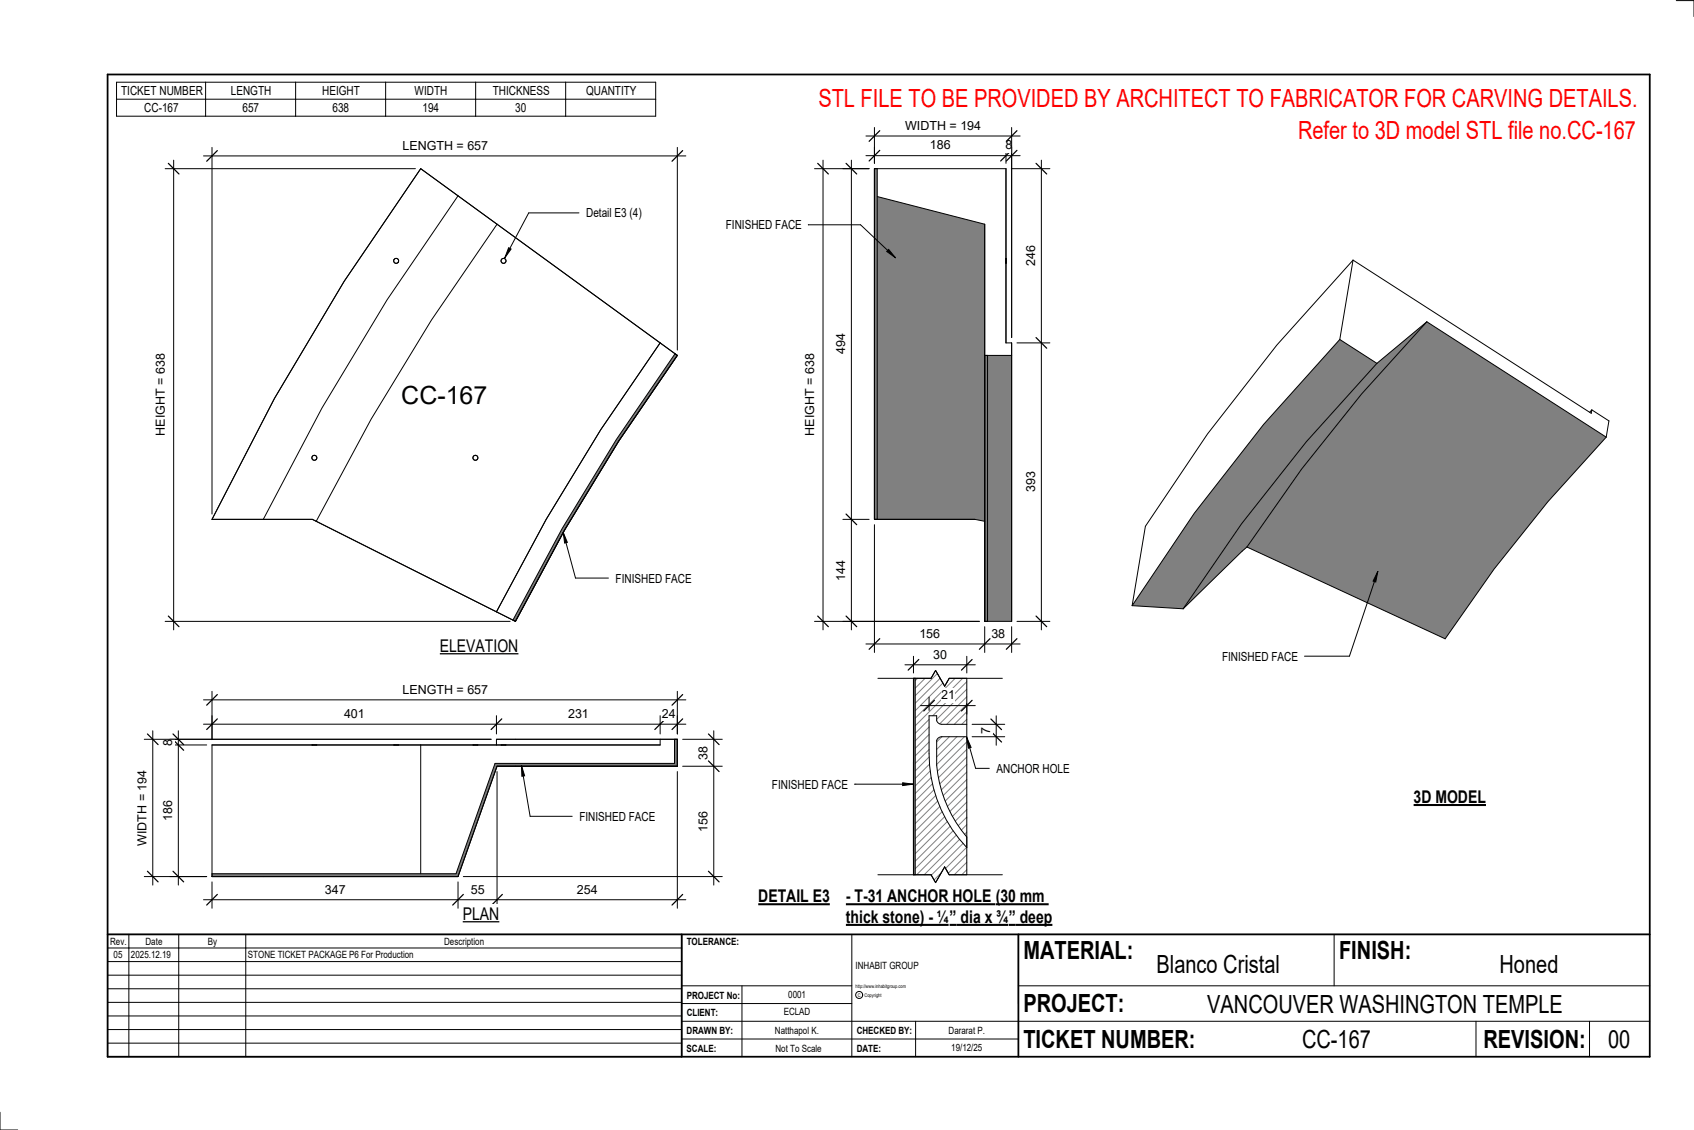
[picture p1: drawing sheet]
<svg xmlns="http://www.w3.org/2000/svg" width="914mm" height="610mm" viewBox="0 0 914 610" stroke-linecap="round" stroke-linejoin="round" font-family="sans-serif">
<g fill="#808080">
<path d="M770 174l97 62-31 35-29 36-27 38-107-50 30-42 32-40z"/>
<path d="M743 196l27-22-35 39-32 40-30 42-34 33a855 855 0 0 1 104-132z"/>
<path d="M723 183l20 13-38 42-35 45-31 45-28-1 34-50 37-48z"/>
</g>
<g fill="none" stroke="#000" stroke-width=".54">
<path d="M730 140l-41 46-37 48-34 50-7 43M730 140l-7 43M730 140l129 83v-2M770 174l-35 39-32 40-30 42M770 174l-27 22M770 174l97 62M723 183l-41 46-37 48-34 50M723 183l20 13M743 196l-38 42-35 45-31 45M859 221l-1 1M859 221l9 6-1 9M867 236l-31 35-29 36-27 38-107-50"/>
<path d="M673 295l-34 33M611 327l28 1"/>
</g>
<g fill="#808080">
<path d="M474 106l58 15v160l-6-1h-52z"/>
<path d="M533 192h13v143h-13z"/>
</g>
<g fill="#7c7c7c">
<path d="M472 91h2v189h-2z"/>
<path d="M532 192h1v143h-1z"/>
</g>
<g fill="none" stroke="#000" stroke-width=".54">
<path d="M472 91v189M472 91h71M474 91v189M543 91v94M472 106v174M474 106l58 15M532 121v160l-6-1M532 121v214M543 139v3v-2M533 192v143M543 185h3M546 185v150"/>
<path d="M546 192v143M546 192h-14v143M546 185v7M472 280h54M532 335h14"/>
</g>
<path d="M364 191l2 1-32 46-29 48-27 49h-1l26-50 30-48z" fill="#7c7c7c"/>
<g fill="none" stroke="#000" stroke-width=".54">
<path d="M247 106l21 15-35 52-33 53-29 55-2-1h-27l32-60 35-58zM364 191l-31 46-30 48-26 50h1M366 192l-139-101-41 61-38 63-34 65h55M366 192l-10-7-32 47-29 48-27 50M366 192l-32 46-29 48-27 49M169 280l109 55"/>
<circle cx="214" cy="141" r="1.3"/>
<circle cx="272" cy="141" r="1.3"/>
<circle cx="170" cy="247" r="1.3"/>
<circle cx="257" cy="247" r="1.3"/>
</g>
<path d="M114 471h132l21-59h97v-13h2v14h-98l-21 60h-133z" fill="#7c7c7c"/>
<g fill="none" stroke="#000" stroke-width=".54">
<path d="M268 399v3h88M268 399h88M268 399h98M356 399v3M356 399h10M364 399v13h-97l-21 59h-132M366 399v14M114 402h113v69M114 402v71M114 402h242M168 402h3zM213 402h2z"/>
<path d="M255 402h3zM268 413l-21 60M268 413h98M270 402h3zM278 413h88M114 473h113M114 473h133M142 473h105"/>
</g>
<path d="M494 366v106h9l2 4 5-8 2 4h10v-15a73 73 0 0 1-20-50v-21h4v3l2 2h14v-25h-10l-2 4-5-8-2 4zM506 398v1a67 67 0 0 0 4 32 69 69 0 0 0 12 21v-55h-14z" fill="#fff"/>
<path d="M493 366h1v106h-1z" fill="#7c7c7c"/>
<g fill="none" stroke="#808080" stroke-width=".54">
<path d="M495 366l-1 1M499 366l-5 5M506 363l-12 12M507 366l-13 13M509 368l-15 15M516 366l-22 21M520 366l-26 26M522 368l-19 18M522 372l-16 16M522 376l-15 15M522 380l-11 11M502 388l-8 8"/>
<path d="M502 392l-8 8M502 396l-8 8M508 397l-2 3M512 397l-6 7M517 397l-11 11M521 397l-15 15M522 384l-7 7M522 388l-3 3M502 400l-8 8M502 404l-8 8M502 408l-8 8M502 412l-8 8"/>
<path d="M502 416l-8 8M503 419l-9 9M522 400l-16 16M522 404l-15 16M522 408l-15 15M522 412l-14 14M522 416l-13 13M503 423l-9 9M504 426l-10 10M505 429l-11 11M506 432l-12 12M507 435l-13 13"/>
<path d="M509 438l-15 14M522 421l-12 11M522 425l-11 10M522 429l-9 9M522 433l-8 7M522 437l-6 6M510 441l-16 15M511 443l-17 18M513 446l-19 19M514 448l-20 21M516 451l-21 21M518 453l-19 19"/>
<path d="M520 455l-17 17M522 457l-12 12M522 441l-5 4M522 445l-3 3M522 449l-1 1M508 471l-4 4M522 461l-10 10M522 465l-7 7M522 469l-3 3"/>
</g>
<path d="M455 91h14M460 86v254M455 280h14M455 335h74M493 366h10l2-4 5 8 2-4h10v106h-10l-2-4-5 8-2-4h-10zM494 366v106M522 391h-14l-2-2v-3h-4a112 112 0 0 0 4 45 73 73 0 0 0 16 26M522 397h-14l-2 2a67 67 0 0 0 6 37 69 69 0 0 0 10 16" fill="none" stroke="#000" stroke-width=".54"/>
<path d="M457 88l5 6M457 277l5 6M457 332l5 6" fill="none" stroke="#000" stroke-width=".67"/>
<g fill="#fff">
<path d="M450 302h8v11h-8z"/>
<path d="M450 180h8v11h-8z"/>
</g>
<path d="M472 283v69M532 338v14M546 338v14M467 347h84" fill="none" stroke="#000" stroke-width=".54"/>
<path d="M475 345l-6 5M534 345l-5 5M549 345l-6 5" fill="none" stroke="#000" stroke-width=".67"/>
<g fill="#fff">
<path d="M496 338h11v8h-11z"/>
<path d="M535 338h7v8h-7z"/>
</g>
<path d="M546 91h21M562 86v254M549 185h18M549 335h18" fill="none" stroke="#000" stroke-width=".54"/>
<path d="M559 88l6 6M559 182l6 6M559 332l6 6" fill="none" stroke="#000" stroke-width=".67"/>
<g fill="#fff">
<path d="M553 255h7v11h-7z"/>
<path d="M553 132h7v12h-7z"/>
</g>
<path d="M472 79v9M543 79v9M546 79v103M467 84h84" fill="none" stroke="#000" stroke-width=".54"/>
<path d="M475 81l-6 6M546 81l-6 6M549 81l-6 6" fill="none" stroke="#000" stroke-width=".67"/>
<g fill="#fff">
<path d="M502 75h11v7h-11z"/>
<path d="M543 75h3v7h-3z"/>
</g>
<path d="M467 73h84M472 69v19M546 69v113" fill="none" stroke="#000" stroke-width=".54"/>
<path d="M475 71l-6 5M549 71l-6 5" fill="none" stroke="#000" stroke-width=".67"/>
<path d="M489 64h41v8h-41z" fill="#fff"/>
<path d="M440 91h29M444 86v254M440 335h89" fill="none" stroke="#000" stroke-width=".54"/>
<path d="M441 88l6 6M441 332l6 6" fill="none" stroke="#000" stroke-width=".67"/>
<path d="M433 191h8v44h-8z" fill="#fff"/>
<path d="M114 80v197M366 80v109M110 84h260" fill="none" stroke="#000" stroke-width=".54"/>
<path d="M117 81l-5 6M368 81l-5 6" fill="none" stroke="#000" stroke-width=".67"/>
<path d="M217 75h46v7h-46z" fill="#fff"/>
<path d="M89 91h135M94 86v254M89 335h186" fill="none" stroke="#000" stroke-width=".54"/>
<path d="M91 88l6 6M91 332l6 6" fill="none" stroke="#000" stroke-width=".67"/>
<path d="M83 191h7v44h-7z" fill="#fff"/>
<path d="M275 134h1l-3 5z" fill="#000"/>
<path d="M313 115h-28l-12 24M275 134h1l-3 5z" fill="none" stroke="#000" stroke-width=".54"/>
<g fill="#fff">
<path d="M316 111h30v8h-30z"/>
<path d="M217 206h46v15h-46z"/>
</g>
<path d="M110 391h260M114 386v13M268 386v10M356 386v10M366 386v10" fill="none" stroke="#000" stroke-width=".54"/>
<path d="M117 388l-5 6M271 388l-6 6M359 388l-6 6M368 388l-5 6" fill="none" stroke="#000" stroke-width=".67"/>
<g fill="#fff">
<path d="M186 381h11v8h-11z"/>
<path d="M307 381h11v8h-11z"/>
<path d="M357 381h8v8h-8z"/>
</g>
<path d="M110 378h260M114 373v26M366 373v23" fill="none" stroke="#000" stroke-width=".54"/>
<path d="M117 375l-5 5M368 375l-5 5" fill="none" stroke="#000" stroke-width=".67"/>
<path d="M217 368h46v8h-46z" fill="#fff"/>
<path d="M268 416v74M366 416v74M114 476v14M247 476v14M110 485h260" fill="none" stroke="#000" stroke-width=".54"/>
<path d="M117 483l-5 5M250 483l-6 5M271 483l-6 5M368 483l-5 5" fill="none" stroke="#000" stroke-width=".67"/>
<g fill="#fff">
<path d="M175 476h11v8h-11z"/>
<path d="M254 476h7v8h-7z"/>
<path d="M311 476h11v8h-11z"/>
</g>
<path d="M92 399h173M96 394v83M92 402h20M92 473h20" fill="none" stroke="#000" stroke-width=".54"/>
<path d="M93 399l6 6M93 396l6 6M93 470l6 6" fill="none" stroke="#000" stroke-width=".67"/>
<g fill="#fff">
<path d="M87 399h7v3h-7z"/>
<path d="M87 432h7v11h-7z"/>
</g>
<path d="M368 399h22M385 394v83M368 413h22M250 473h140" fill="none" stroke="#000" stroke-width=".54"/>
<path d="M382 396l6 6M382 410l6 6M382 470l6 6" fill="none" stroke="#000" stroke-width=".67"/>
<g fill="#fff">
<path d="M376 402h7v8h-7z"/>
<path d="M376 438h7v11h-7z"/>
</g>
<path d="M78 399h187M82 394v83M78 473h34" fill="none" stroke="#000" stroke-width=".54"/>
<path d="M80 396l5 6M80 470l5 6" fill="none" stroke="#000" stroke-width=".67"/>
<path d="M73 415h8v41h-8z" fill="#fff"/>
<path d="M474 366h29l2-4 5 8 2-4h29M461 423h32M487 422l6 1-6 1zM474 472h29l2 4 5-8 2 4h29" fill="none" stroke="#000" stroke-width=".54"/>
<path d="M487 422l6 1-6 1z" fill="#000"/>
<g fill="#fff">
<path d="M417 419h40v8h-40z"/>
<path d="M409 478h39v11h-39z"/>
</g>
<path d="M409 488h39" fill="none" stroke="#000" stroke-width="1.1" stroke-linecap="butt"/>
<g fill="#fff">
<path d="M457 478h80v11h-80z"/>
<path d="M537 478h29v11h-29z"/>
<path d="M457 489h56v11h-56z"/>
<path d="M513 489h3v11h-3z"/>
<path d="M516 489h28v11h-28z"/>
<path d="M544 489h4v11h-4z"/>
<path d="M548 489h20v11h-20z"/>
</g>
<path d="M457 488h80M457 499h55M513 499h31M537 488h29M544 499h24" fill="none" stroke="#000" stroke-width="1.1" stroke-linecap="butt"/>
<path d="M525 397h17M525 391h17M538 386v16" fill="none" stroke="#000" stroke-width=".54"/>
<path d="M535 395l6 5M535 388l6 6" fill="none" stroke="#000" stroke-width=".67"/>
<path d="M528 392h8v4h-8z" fill="#fff"/>
<path d="M502 376v7M522 379v6M497 381h29" fill="none" stroke="#000" stroke-width=".54"/>
<path d="M504 378l-5 6M525 378l-6 6" fill="none" stroke="#000" stroke-width=".67"/>
<path d="M508 371h7v8h-7z" fill="#fff"/>
<path d="M522 398l2 5-1 1z" fill="#000"/>
<path d="M522 398l2 5-1 1zM522 398l5 17h7" fill="none" stroke="#000" stroke-width=".54"/>
<path d="M538 411h39v7h-39z" fill="#fff"/>
<path d="M488 359h38M493 354v9M522 354v9" fill="none" stroke="#000" stroke-width=".54"/>
<path d="M496 356l-6 6M525 356l-6 6" fill="none" stroke="#000" stroke-width=".67"/>
<path d="M504 349h7v8h-7z" fill="#fff"/>
<g fill="none" stroke="#000" stroke-width=".54">
<path d="M905 0h9v9M460 504v66M720 504v28M891 504h-341v37M368 532h92M401 532v38M550 532h341M368 551h523M368 541h92M494 551v19M797 551v19M858 551v19"/>
<path d="M368 561h182M0 600v10h10"/>
<circle cx="464" cy="537" r="1.9"/>
</g>
<path d="M58 40h833v530h-833zM58 504h833M368 504v66M550 504v66" fill="none" stroke="#000" stroke-width=".96"/>
<g fill="#fff">
<path d="M652 534h192v15h-192z"/>
<path d="M513 562h17v6h-17z"/>
<path d="M425 533h10v6h-10z"/>
<path d="M423 543h15v6h-15z"/>
<path d="M418 553h24v6h-24z"/>
<path d="M624 513h68v15h-68z"/>
<path d="M809 513h33v15h-33z"/>
<path d="M512 553h20v6h-20z"/>
<path d="M703 553h37v15h-37z"/>
<path d="M442 45h443v16h-443z"/>
<path d="M868 553h12v15h-12z"/>
<path d="M61 512h5v6h-5z"/>
<path d="M701 63h184v15h-184z"/>
<path d="M237 343h43v11h-43z"/>
</g>
<path d="M237 353h43" fill="none" stroke="#000" stroke-width=".69" stroke-linecap="butt"/>
<path d="M250 488h20v10h-20z" fill="#fff"/>
<path d="M250 497h20" fill="none" stroke="#000" stroke-width=".69" stroke-linecap="butt"/>
<path d="M763 424h39v12h-39z" fill="#fff"/>
<path d="M763 434h39" fill="none" stroke="#000" stroke-width="1.1" stroke-linecap="butt"/>
<g fill="none" stroke="#000" stroke-width=".54">
<path d="M63 44h291v19h-291zM63 54h291M111 44v19M160 44v19M208 44v19M257 44v19M305 44v19M304 287l2 6h-1zM304 287l7 25h17M58 504h310v66h-310zM58 519h310M58 511h310"/>
<path d="M70 504v66M96 504v66M133 504v66M58 533h310M58 526h310M58 555h310M58 548h310M58 541h310M58 563h310"/>
</g>
<path d="M304 287l2 6h-1z" fill="#000"/>
<path d="M332 308h41v8h-41z" fill="#fff"/>
<path d="M436 121h29l18 18M480 135l3 4-4-3z" fill="none" stroke="#000" stroke-width=".54"/>
<path d="M480 135l3 4-4-3z" fill="#000"/>
<path d="M392 118h40v7h-40z" fill="#fff"/>
<path d="M281 413l2 6h-1z" fill="#000"/>
<path d="M281 413l2 6h-1zM281 413l5 27h23" fill="none" stroke="#000" stroke-width=".54"/>
<path d="M313 437h40v7h-40z" fill="#fff"/>
<path d="M744 308l-1 6-2-1z" fill="#000"/>
<path d="M744 308l-1 6-2-1zM744 308l-16 46h-24" fill="none" stroke="#000" stroke-width=".54"/>
<path d="M660 350h40v8h-40z" fill="#fff"/>
<g font-size="13.5" fill="#f00">
<text x="442" y="58">STL FILE TO BE PROVIDED BY ARCHITECT TO FABRICATOR FOR CARVING DETAILS.</text>
<text x="701" y="75">Refer to 3D model STL file no.CC-167</text>
</g>
<g font-size="13.5">
<text x="217" y="218">CC-167</text>
<text x="552" y="517">MATERIAL:</text>
<text x="723" y="517">FINISH:</text>
<text x="624" y="525">Blanco Cristal</text>
<text x="809" y="525">Honed</text>
<text x="552" y="546">PROJECT:</text>
<text x="652" y="546">VANCOUVER WASHINGTON TEMPLE</text>
<text x="552" y="565">TICKET NUMBER:</text>
<text x="703" y="565">CC-167</text>
<text x="801" y="565">REVISION:</text>
<text x="868" y="565">00</text>
</g>
<g font-size="9.4">
<text x="237" y="352">ELEVATION</text>
<text x="763" y="433">3D MODEL</text>
<text x="409" y="487">DETAIL E3</text>
<text x="457" y="487">- T-31 ANCHOR HOLE</text>
<text x="537" y="487">(30 mm</text>
<text x="250" y="496">PLAN</text>
<text x="457" y="498">thick stone) - ¼</text>
<text x="513" y="498">”</text>
<text x="519" y="498">dia x ¾</text>
<text x="544" y="498">”</text>
<text x="550" y="498">deep</text>
</g>
<g font-size="6.7">
<text x="65" y="51">TICKET NUMBER</text>
<text x="125" y="51">LENGTH</text>
<text x="174" y="51">HEIGHT</text>
<text x="224" y="51">WIDTH</text>
<text x="266" y="51">THICKNESS</text>
<text x="316" y="51">QUANTITY</text>
<text x="78" y="60">CC-167</text>
<text x="131" y="60">657</text>
<text x="179" y="60">638</text>
<text x="228" y="60">194</text>
<text x="278" y="60">30</text>
<text x="489" y="70">WIDTH = 194</text>
<text x="217" y="81">LENGTH = 657</text>
<text x="502" y="81">186</text>
<text x="543" y="81">8</text>
<text x="316" y="117">Detail E3 (4)</text>
<text x="392" y="124">FINISHED FACE</text>
<text x="559" y="144" transform="rotate(-90 559 144)">246</text>
<text x="456" y="191" transform="rotate(-90 456 191)">494</text>
<text x="89" y="235" transform="rotate(-90 89 235)">HEIGHT = 638</text>
<text x="439" y="235" transform="rotate(-90 439 235)">HEIGHT = 638</text>
<text x="559" y="266" transform="rotate(-90 559 266)">393</text>
<text x="332" y="314">FINISHED FACE</text>
<text x="456" y="313" transform="rotate(-90 456 313)">144</text>
<text x="496" y="344">156</text>
<text x="535" y="344">38</text>
<text x="504" y="355">30</text>
<text x="660" y="356">FINISHED FACE</text>
<text x="217" y="374">LENGTH = 657</text>
<text x="508" y="377">21</text>
<text x="186" y="387">401</text>
<text x="307" y="387">231</text>
<text x="357" y="387">24</text>
<text x="534" y="396" transform="rotate(-90 534 396)">7</text>
<text x="93" y="402" transform="rotate(-90 93 402)">8</text>
<text x="382" y="410" transform="rotate(-90 382 410)">38</text>
<text x="538" y="417">ANCHOR HOLE</text>
<text x="417" y="425">FINISHED FACE</text>
<text x="93" y="443" transform="rotate(-90 93 443)">186</text>
<text x="313" y="443">FINISHED FACE</text>
<text x="382" y="449" transform="rotate(-90 382 449)">156</text>
<text x="79" y="456" transform="rotate(-90 79 456)">WIDTH = 194</text>
<text x="175" y="482">347</text>
<text x="254" y="482">55</text>
<text x="311" y="482">254</text>
</g>
<g font-size="5.4">
<text x="59" y="510">Rev.</text>
<text x="79" y="510">Date</text>
<text x="112" y="510">By</text>
<text x="240" y="510">Description</text>
<text x="371" y="510">TOLERANCE:</text>
<text x="61" y="517">05</text>
<text x="71" y="517">2025.12.19</text>
<text x="134" y="517">STONE TICKET PACKAGE P6 For Production</text>
<text x="462" y="523">INHABIT GROUP</text>
<text x="371" y="539">PROJECT No:</text>
<text x="425" y="538">0001</text>
<text x="371" y="548">CLIENT:</text>
<text x="423" y="548">ECLAD</text>
<text x="371" y="558">DRAWN BY:</text>
<text x="418" y="558">Natthapol K.</text>
<text x="462" y="558">CHECKED BY:</text>
<text x="512" y="558">Dararat P.</text>
<text x="371" y="567">SCALE:</text>
<text x="419" y="567">Not To Scale</text>
<text x="462" y="567">DATE:</text>
<text x="513" y="567">19/12/25</text>
</g>
<g font-size="2.7">
<text x="462" y="533">http://www.inhabitgroup.com</text>
<text x="463" y="538">C</text>
<text x="467" y="538">Copyright</text>
</g>
</svg>
